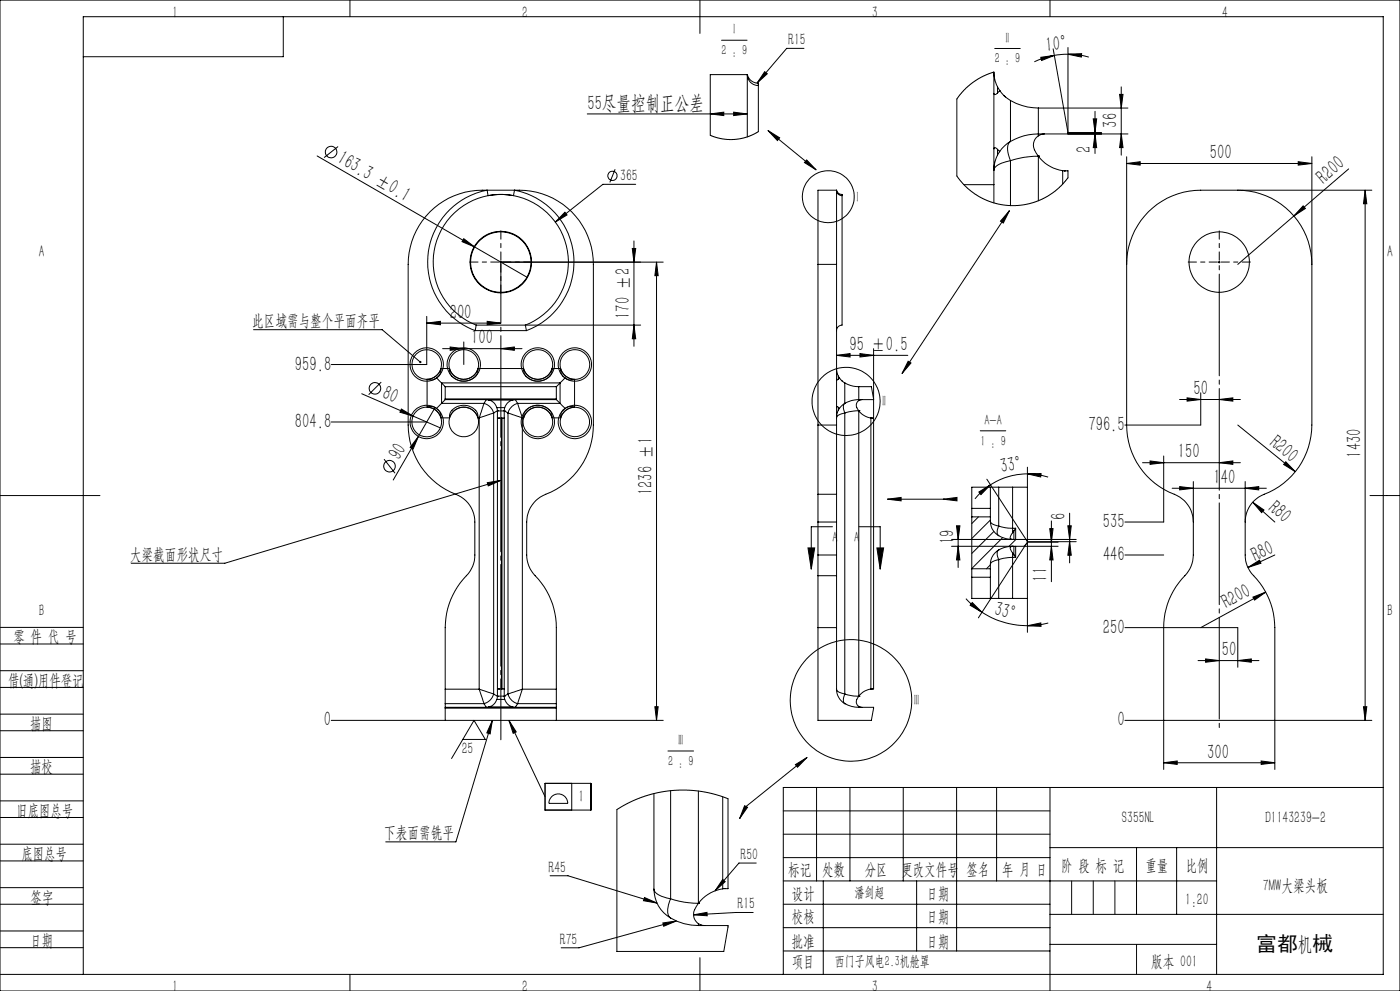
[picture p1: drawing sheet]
<svg xmlns="http://www.w3.org/2000/svg" width="420mm" height="297mm" viewBox="0 0 420 297" stroke-linecap="round" stroke-linejoin="round" font-family="sans-serif">
<g fill="none" stroke="#000" stroke-width=".3">
<path d="M0 0h420v297h-420zM85 5v12h-60M105 0v5M210 0v10M216.5 12.1h7.6M241.2 14.5h-5.2l-8.9 10.4M298.4 14.5h7.7M312.2 17.2l4.1-.6-3.8 1.5zM315 0v5M315.9 14.6l4.5 25.1h10.1M316.3 16.6l-3.4 .9-2.6 1M320.4 16.3l4.1-.2-.1 1z"/>
<path d="M320.4 16.3l-4.1 .3M320.4 16.3l2.8 .1 3.4 .7M320.4 14.2v25.9M176.2 34.1h48M213.1 34.1l4-.5v1zM220.1 33.6l4.1 .5-4.1 .5zM224.2 22.4h-11.1v18.2l3.2 1 4.1 .2 3.7-.7 3.4-1.7v-13.8M224.2 22.4a3.3 3.3 0 0 0 3.3 2.5M224.2 22.4v18.6M224.2 22.4a3.3 3.3 0 0 0 3.3 3.2M227.4 24.9l.1 .7M227.5 24.9v.7"/>
<path d="M229.4 21.5l.8 .6-3.1 2.8zM230.4 39.1l14.4 11.8M230.4 39.1l3.5 2.2-.7 .8zM298.2 21.6l-3.4 1.3-3 1.8-2.5 2.1-2.2 2.9v23.1l.4 .6 3.2 3.4 1.9 1.4 2.7 1.6 2.3 .8 2.6 .7 2.8 .3h2.4l2.7-.4 2.6-.7 2.8-1.3 2.7-1.7 2.6-2.3 1.6-1.9v-2.1h-1M298.2 21.6l.3 2.6 .8 1.9M298.2 21.6v33.7M299.3 27.9l-.9 .5-.2-.4M299.3 26.1v1.8M299.3 26.1l.6 1.1M299.9 27.1l.1 .1M299.9 27.2a9.5 9.5 0 0 0 3.2 2.9M299.9 27.2l-.6 .7"/>
<path d="M301.2 28.7l.5 .4M303.1 30.1a17.2 17.2 0 0 0 8.4 2.3M303.1 30.1v12.3M311.5 32.4h26.9M311.5 32.4v7.7M328 35.6h1l-.5 4.1zM328.5 33.4v12.6M335.9 28.3h1l-.5 4.1zM336.4 26v20.5M95.1 46.7l47.3 27.3M101.4 43.9l-4.2 3.3M146.4 58.6l.7-.1a20.3 20.3 0 0 1 7 .1"/>
<path d="M146.4 58.6l-.3-1.6a21.9 21.9 0 0 0-17.7 19.7 21.9 21.9 0 0 0 14.2 22.4M146.4 58.6a19.9 19.9 0 0 1 7.7 0M146.4 58.6a20.3 20.3 0 0 0-16.4 18.1 20.3 20.3 0 0 0 12.9 20.7M154.1 58.6l.2-1.6a21.9 21.9 0 0 1 17.8 19.7 21.9 21.9 0 0 1-14.2 22.4M154.1 58.6a20.3 20.3 0 0 1 16.4 18.1 20.3 20.3 0 0 1-12.9 20.8l.3 1.6M184.5 50.7l-1.5 4M190.7 55.2h-9.8l-14.3 11.4M242 47.9l2.8 3-3.5-2.2zM251 57a1.66 1.66 0 0 0 1.6 1.3M251 57h-5.6v22.2M251 57v22.2M251 57a1.57 1.57 0 0 0 1.6 1.6"/>
<path d="M252.6 58.3v.3M252.6 58.3h.1M252.6 58.6v38.8a1.67 1.67 0 0 0-1.6 1.7M289.2 55.3h9M298.2 55.3v5.5M298.2 44.6l.2-.4 .9 .6M299.3 46.5a10.3 10.3 0 0 0-1.1 4.5l.2-.7a6.8 6.8 0 0 1 4.7-2.1M299.3 44.8v1.7M299.9 45.3l-.6 1.2M303.1 42.4a10.4 10.4 0 0 0-3.2 3l-.6-.6M303.1 42.4a3.9 3.9 0 0 0-.4 4.4l.4 1.4M303.1 48.2v13.4"/>
<path d="M311.5 40.1a16.3 16.3 0 0 0-8.4 2.3M311.5 40.1v.6M311.5 40.7a3.5 3.5 0 0 0-.6 5.2l.6 .9M311.5 46.8h.1M311.5 46.8l-4.4 .4-4 1M311.5 46.8a10.8 10.8 0 0 0 7.3 4.3M311.5 40.1h26.9M311.5 46.8v13.4M313.3 40.1l-1.8 .6M318.8 51.1l.6 .1M318.8 51.1v4.1M319.4 51.2h.1"/>
<path d="M328.5 40.1l.5 4.1h-1zM336.4 40.1l.5 4.1h-1zM338 49l4.1-.5v1zM338 47v80.4a22.4 22.4 0 0 0 15.1 21.1 8.9 8.9 0 0 1 4.9 8M338 49h55.6M371.3 57a22.2 22.2 0 0 1 22.3 22.2M389.5 48.5l4.1 .5-4.1 .5zM393.6 47v80.4a22.4 22.4 0 0 1-15.2 21.1 8.8 8.8 0 0 0-4.8 8M404.6 50.6l-33.3 28.6M409.5 57v158.9M409.5 57l.5 4.1h-1zM411.6 57h-51.4a22.2 22.2 0 0 0-22.2 22.2"/>
<path d="M139.1 71.5l3.3 2.5-3.8-1.6zM142.4 74l15.7 9.1M150.2 78.3v.5M169.5 63.6l.6 .8-3.5 2.2zM189.7 74.5h1l-.5 4.1zM190.2 72.2v31.6M197 78.6v137.3M197 78.6l.4 4h-.9zM199 78.6h-49M245.4 79.2v48.2M245.4 79.2h5.6M251 79.2v48.2"/>
<path d="M302.8 63.1l-32.2 48.8M302.8 63.1l-1.8 3.7-.9-.5zM365.5 78.6h.5M365.8 78.3v.5M390.9 61.7l.7 .8-3.4 2.2zM76.1 98.8h38.6l11.4 9.7M128 94.8v14.5h-28.6M128 96.8h22.2M128 96.8l4.1-.5v1zM142.6 99.1h15.3M142.9 97.4l-.3 1.7M142.9 97.4h49.3"/>
<path d="M146.2 96.3l4 .5-4 .5zM190.2 97.4l.5 4.1h-1zM108.5 118l15.4 6.7M114.4 114.5l-3.8 3.8M128.1 113.7v8.3M131 113.3l1.5 1.5M131 113.3l-1.1 .5-1.8-.1M132.3 110.5l-.2 1.5-1.1 1.3M132.3 110.5a4.5 4.5 0 0 1-4.2 3.2M132.3 110.5h2.6M132.5 114.8l1.1 1.1M132.5 114.8v6.1"/>
<path d="M132.5 114.8h35.5M132.8 104.5h23.8M133.6 119.8l-1.1 1.1M133.6 115.9v3.9M133.6 119.6h33.3M133.6 119.8h33.3M133.6 115.9h33.3M134.9 110.5a3.8 3.8 0 0 0 4.2 3.7 3.8 3.8 0 0 0 4.3-3.1v-.6M134.9 110.5a4.4 4.4 0 0 0 4.2 3.2 4.4 4.4 0 0 0 4.3-3.2M135 104l4.1 .5-4.1 .5zM139.1 102.5v6.8M143.4 110.5h13.7"/>
<path d="M146.6 119.9a.77 .77 0 0 0-.8-.1 .77 .77 0 0 0-.4 .8l-.2 .3M146.6 119.9a3.3 3.3 0 0 1 2.4 2.3M146.6 119.9h7.2M150.2 104.5l4.1-.5v1zM153.8 119.9a.62 .62 0 0 1 .7-.2 .62 .62 0 0 1 .4 .6l.4 .6M153.8 119.9a3.5 3.5 0 0 0-2.4 2.3M157.1 110.5a3.9 3.9 0 0 0 4.8 3.7 3.7 3.7 0 0 0 3.7-3.1v-.6M157.1 110.5a4.5 4.5 0 0 0 4.2 3.2 4.5 4.5 0 0 0 4.3-3.2M165.6 110.5h2.6M166.9 119.8l1.1 1.1M166.9 115.9v3.9M168 114.8l-1.1 1.1"/>
<path d="M168 114.8v6.1M168.2 110.5l.2 1.6 1.1 1.2M168.2 110.5a4.5 4.5 0 0 0 4.2 3.2M169.5 113.3l1.1 .5 1.8-.1M169.5 113.3l-1.5 1.5M172.4 113.7v8.3M251 110.5l.5 2.2M251 106.5h21.3M251 106.5l4-.5v1zM251.5 113.6l-.3 .3-.2-.2M251.5 112.7v.9M251.5 112.7l.3 .6"/>
<path d="M251.8 113.2v.1M251.8 113.3l1.6 1.5M251.8 113.3l-.3 .3M252.5 114l.2 .2M253.4 114.8l1.8 .7 2.4 .4M253.4 114.8v6.1M257.6 119.8l-2.2 .2-2 .9M257.6 119.8v.2M257.6 119.8h4.5M257.6 115.9h3.8l.7 3.7M257.6 115.9v3.9M258 106l4.1 .5-4.1 .5z"/>
<path d="M258.6 119.8l-1 .2M262.1 104.5v102h-.6M272.5 108.3l.8 .5-2.7 3.1zM353.9 119.7h18.2M356.1 119.2l4.1 .5-4.1 .5zM360.2 117.7v9.7h-22.7M365.8 119.7l4.1-.5v1zM99.4 126.5h28.6M115.2 137.6l3.3 4.2M120.4 122.6l3.5 2.1-3.9-1.2zM123.9 124.7l8.2 3.5M125.5 130.8l-7.5 13.1"/>
<path d="M125.5 130.8l-1.6 3.8-.9-.5zM128.1 122l1.8-.1 1.1 .5M128.1 122a4.4 4.4 0 0 1 4.2 3.2M130.5 122.1l-5 8.7M131 122.4a2.97 2.97 0 0 1 1.3 2.8M132.3 125.2h2.6M132.5 120.9l-1.5 1.5M132.5 120.9h12.7M134.9 125.2a3.8 3.8 0 0 1 4.2-3.7 3.9 3.9 0 0 1 4.3 3.7M134.9 125.2a4.4 4.4 0 0 1 4.2-3.2 4.4 4.4 0 0 1 4.3 3.2M143.4 125.2h.4M143.8 125.2v81.3"/>
<path d="M145.2 120.9a4.1 4.1 0 0 1 2.9 2.9M145.2 120.9l-1.4 4.3M148.1 123.8l-4.3 1.4M148.1 123.8v84.2M149 122.2l.2 .9M149 122.2h2.4M149.2 125.3h.4M149.2 123.2v2.1M149.2 123.1h.1M149.2 123.1v.1M149.2 123.1l-1.1 .7M149.2 125.3v81.2"/>
<path d="M149.2 123.2h2.1M149.6 125.3h.1M149.6 125.3h1.7M150.4 125.3v81.2M150.6 125.3v81.2M151.3 123.2v2.1M151.3 123.1h.1M151.3 123.1l1.1 .7M151.3 125.3v81.2M151.4 122.2l-.1 .9M152.4 123.8l4.3 1.4M152.4 123.8v84.2"/>
<path d="M155.3 120.9l-.4 .1a4.1 4.1 0 0 0-2.5 2.8M155.3 120.9l1.4 4.3M155.3 120.9h12.7M156.7 125.2v81.3M156.7 125.2h.4M157.1 125.2a3.5 3.5 0 0 1 3.7-3.7 4 4 0 0 1 4.8 3.7M157.1 125.2a4.4 4.4 0 0 1 4.3-3.2 4.4 4.4 0 0 1 4.2 3.2M165.6 125.2h2.6M168 120.9l1.5 1.5M169.5 122.4a2.8 2.8 0 0 0-1.3 2.8M172.4 122l-1.8-.1-1.1 .5M172.4 122a4.4 4.4 0 0 0-4.2 3.2"/>
<path d="M245.4 127.4v20.7M245.4 127.4h5.6M251 127.4v20.7M251 122l.1-.2 .4 .3M251.5 122.9l-.5 2.3 .6-.8 1.8-.6M251.5 122.1v.8M251.5 122.1l.3 .3M251.8 122.4l-.3 .5M251.8 122.4h.1M253.4 120.9l-1.6 1.5M253.4 120.9a2.53 2.53 0 0 0 0 2.9M253.4 123.8v84.2"/>
<path d="M257.6 120a1.89 1.89 0 0 0 0 3.1M257.6 123.1h.1M257.6 123.1l-2.9 .3-1.3 .4M257.6 123.2a5.8 5.8 0 0 0 3.7 2.1M257.6 123.1v.1M257.6 123.1v85.6M261.3 125.3h.2M261.3 125.3v81.2M261.5 125.3h.1M261.5 125.3h.6M294.1 129.1h7.6M342.8 138.7h29.3"/>
<path d="M345 138.1l4.1 .6-4.1 .5zM349.1 136.7v19.8h-11.6M365.8 138.7l4.1-.6v1.1zM371.3 127.4l17.3 14M385.7 138.4l2.9 3-3.5-2.2zM0 148.5h30M146.2 144.7l4-.7-3.7 1.6zM150.2 144l-82.7 24.8h-28.1M245.4 148.1v8.4M245.4 156.5h5.6M245.4 148.1h5.6M245.4 156.5v9.8"/>
<path d="M249.7 157.9h-6.3v12.7M251 148.1v8.4M251 156.5v9.8M257.7 157.9h6.4v12.7M266.2 149.6h17.1M266.2 149.6l4.1-.5v1zM283 149.6l4.1-.5v1zM286.9 157.6h1.1l-.6 4.1zM287.4 158.6v11.5M291.5 152.4v2.5M291.5 154.9v15.6M291.5 154.9h5.6"/>
<path d="M291.5 152.4h5.6M293.5 154.9l-2 2M293.7 147.5l3.4-2.2-2.8 2.9zM296.1 143.6l12.1 18.7h14.7M297.1 156.2a4.9 4.9 0 0 0 2.5 4.3M297.1 152.4v2.5M297.1 146v6.4M297.1 146h-5.6v6.4M297.1 156.2l.7 .9 1.8 .6M297.1 146h2.5M297.1 154.9v1.3M297.1 155.9l-5.6 5.5"/>
<path d="M297.1 145.3l-2.7 2.2-1.9 2M298.2 159.3l-6.7 6.6M299.6 157.7l-.3 .9a1.73 1.73 0 0 0 .3 1.9M299.6 157.7l2.1 .5 2.1 .1M299.6 146h4.2M299.6 146v11.7M303.8 158.3v1.4M303.8 159.7l-.2 .2a1.02 1.02 0 0 0-.1 1.7l.3 .1M303.8 146h4.4M303.8 146v12.3M303.8 158.3h.9M304.2 159.1l-.4 .6"/>
<path d="M304.2 159.1v2.6M304.7 158.3l-.5 .8M304.7 158.3v3.4M308.2 142l4.1-.1-.1 1zM308.2 142a20.5 20.5 0 0 0-11.1 3.3M308.2 142l3.5 .3 2.7 .7M308.2 140v49.5M314.9 158.4h1l-.5 4.1zM315.4 156.1v18.2M320.4 157.6h1l-.5 4.1zM320.9 153.8v14.9M351.6 146.3h28.3"/>
<path d="M353.9 145.8l4.1 .5-4.1 .5zM358 144.3v22a9.6 9.6 0 0 1-3.5 7.3 22 22 0 0 0-5.4 14.5v42.5M373.6 146.3l4-.5v1zM373.6 144.3v22a9.4 9.4 0 0 0 3.4 7.3 22.3 22.3 0 0 1 5.4 14.5v42.5M375.8 150.5l6.6 6M375.8 150.5l3.4 2.4-.7 .7zM411 148.5h9M242.4 164.2h2l-1 6.4zM245.4 172.5v15.6M245.4 166.3v6.2M245.4 166.3h5.6M245.4 172.5h5.6"/>
<path d="M251 172.5v15.6M251 166.3v6.2M263.1 164.2h2l-1 6.4zM285.5 163.7h31.9M287.4 163.7l.6 4.1h-1.1zM289.8 179.4l2.3 2.2 2.5 1.9M291.5 170.5v2.5M291.5 173v6.3h5.6M291.5 170.5h5.6M291.5 173h5.6M297.1 170.5v2.5M297.1 173v6.3"/>
<path d="M297.1 179.3h2.5M297.1 169.2v1.3M297.1 169.3l-1.2 1.2M299.6 164.8a4.9 4.9 0 0 0-2.5 4.4M299.6 160.5l2.3 1 1.9 .2M299.6 167.7a2.64 2.64 0 0 0-2.5 1.5M299.6 164.8a2.33 2.33 0 0 0 0 2.9M299.6 179.3h4.2M299.6 167.7v11.6M300.8 161.1l-9.3 9.3M303.8 163.7l-2.5 .4-1.7 .7M303.8 167l-3 .4-1.2 .3"/>
<path d="M303.8 163.7a.75 .75 0 0 0-.8 .6 .75 .75 0 0 0 .4 .8l.4 .6M303.8 165.7v1.3M303.8 163.7h.1M303.8 161.7h.1M303.8 179.3h4.4M303.8 165.7l.4 .6M303.8 167v12.3M303.8 167h.9M304.2 166.3l.5 .7M304.2 163.7v2.6M304.7 163.7v3.3M304.8 161.7l-2.2 2.1"/>
<path d="M307.9 163.1l-.7 .6M315.4 163.7l.5 4.1h-1zM317.4 162.5h-9.2l-14.7 22.7M320.9 162.3l.5 4.1h-1zM322.9 161.7h-37.4M337.5 166.3h11.6M374.4 170.1l3.5-2.2 .4 .9zM375.9 179l3.8-1.6-3.3 2.4zM379.7 177.4l-19.5 10.7M382.4 166.3l-8 3.8M0 193h25M0 188h25"/>
<path d="M245.4 188.1v27.8h16l.7-3.9h-4.5M245.4 188.1h5.6M251 188.1v18.4M291.7 180.6l2.9 2.9-3.6-2.1zM294.6 183.5a25.5 25.5 0 0 0 13.6 4M308.2 187.5l4-.8 .1 1zM314.5 186.7l-3.1 .6-3.2 .2M337.5 188.1h33.8v11.9M359.4 198h18.3M361.7 197.5l4.1 .5-4.1 .5zM371.3 198l4.1-.5v1zM0 206h25"/>
<path d="M0 201h25M0 219h25M0 214h25M99.4 215.9h99.6M133.6 210.9v1.1M133.6 206.5v4.4M133.6 206.5v-18.4a22.6 22.6 0 0 1 6.9-16.2l1.3-2.2 .5-1.6 .2-11.6a9.3 9.3 0 0 0-7.3-9 22.2 22.2 0 0 1-12.8-20.1v-48.2a22.2 22.2 0 0 1 22.3-22.2h11.1a22.2 22.2 0 0 1 22.2 22.2v48.2a22.4 22.4 0 0 1-15.1 21.1 8.9 8.9 0 0 0-4.9 8v9.8a9.6 9.6 0 0 0 3.5 7.3 22.5 22.5 0 0 1 5.4 14.5v18.4M133.6 212.2h33.3M133.6 212v3.9M133.6 212h33.3M133.6 210.9h11.6M133.6 206.5h10.2"/>
<path d="M143.8 206.5l1.4 4.4M143.8 206.5l4.3 1.5M145.2 210.9l.2 .3a.8 .8 0 0 0 1.2 .7M146.6 211.9h7.2M147.7 215.9l-10.9 36.4h-21.1M147.7 215.9l-.7 4.1-.9-.4zM148.1 208a4.1 4.1 0 0 1-2.9 2.9M148.1 208l1.1 .7M149 209.6a3.5 3.5 0 0 1-2.4 2.3M149 209.6h2.4M149.2 206.5v2.1M149.2 208.7l-.2 .9"/>
<path d="M149.2 208.7h.1M149.2 208.6v.1M149.2 208.6h2.1M149.6 206.5h-.4M149.6 206.5h.1M149.6 206.5h1.7M151.3 206.5v2.1M151.3 208.7h.1M151.3 208.7l.1 .9M151.4 209.6l.3 .5a3.2 3.2 0 0 0 2.1 1.8M152.4 208a4.1 4.1 0 0 0 2.9 2.9M152.4 208l-1.1 .7"/>
<path d="M152.7 215.9l10.8 22.9M152.7 215.9l2.2 3.5-.9 .4zM155.3 210.9l-.7 1.1-.8-.1M155.3 210.9h11.6M156.7 206.5l-1.4 4.4M156.7 206.5l-4.3 1.5M156.7 206.5h10.2M166.9 210.9v1.1M166.9 206.5v4.4M166.9 212v3.9M196.5 211.8h.9l-.4 4.1zM251 206.5a5.1 5.1 0 0 0 2.4 4.4"/>
<path d="M251 206.5l.6 .9 1.8 .6M253.4 210.9h.1M253.4 210.9a8.6 8.6 0 0 0 4.2 1.1M253.4 208l-.3 .9a1.81 1.81 0 0 0 .3 2M253.4 208l2 .5 2.2 .2M257.6 212h.1M257.6 208.7h.1M257.6 208.7a1.85 1.85 0 0 0 0 3M257.6 211.7v.3M257.6 211.7l1 .3M257.6 208.6v.1M261.3 206.5a5.4 5.4 0 0 0-3.7 2.1"/>
<path d="M261.5 206.5h.1M261.5 206.5h-.2M409 211.8h1l-.5 4.1zM411.6 215.9h-74.1M0 232h25M0 227h25M138.9 221.6h6.7l-3.4-5.7-6.7 11.4M163.5 234.8h13.7v8h-13.7zM165.5 238.8a2.84 2.84 0 0 1 3-.6 2.84 2.84 0 0 1 1.8 2.6h-5.6l.1-1zM171.5 234.8v8M196.2 237.8v28.7M200.4 225.1h7.7"/>
<path d="M201.2 237v32.4M209.5 237.1v33.6M216.8 238.8v27.6M238.6 229.2l3.5-2.2-2.8 2.9zM242.1 227l-18.3 14.7-1.9 3.6M245 236v28M255 236v28M271 236v28M287 236v49M299 236v28M315 236v61M349.1 228.6l4.1-.5v1z"/>
<path d="M349.1 228.6h33.3M365 236v56M378.4 228.1l4 .5-4 .5zM415 236h-180v56M0 245h25M0 240h25M0 258h25M0 253h25M223.4 241.5l.9 .4-2.4 3.4zM226.9 258.7h-5.2l-7.2 8.3M235 257h80M235 243h80"/>
<path d="M235 250h80M315 254h100M341 254v20M353 254v20M0 271h25M0 266h25M0 279h25M165 262.5h5.4l26.7 8.1M193.4 269l3.7 1.6-4.1-.7zM196.2 266.5a9.9 9.9 0 0 0 5 8.6M196.2 266.5v.2a3.3 3.3 0 0 0 2.9 2.1l2.1 .6M198.9 276.6l4-.6-3.8 1.6z"/>
<path d="M201.2 275.1a16.3 16.3 0 0 0 8.3 2.3M201.2 269.4a5.7 5.7 0 0 0-.3 5.6l.3 .1M201.2 269.4l4 1 4.3 .3M202.9 276l-29.2 8.1h-5.4M208.1 274.2l4-.8 .1 1.1zM209.5 270.7h.1M209.5 270.7a4.2 4.2 0 0 0-1 5l1 1.1M209.5 276.8v.6M209.5 276.8l1.9 .6M216.8 266.4a11.1 11.1 0 0 0-7.3 4.3M216.8 263.6l.8 .6-3.1 2.8zM217.4 266.3h1v-26.9l-4.2-1.4-3.9-.8-4.2-.4-4.6 .1-4.4 .7-4.6 1.3-3.5 1.5-3.9 2.2v42.5h32l1.3-7.7h-8.9"/>
<path d="M217.4 266.3h.1M217.4 266.3l-.6 .1M226 273.5h-5.2l-12.7 .7M235 271h80M235 264h130M235 278h80M247 264v28M275 264v21M315 274h100M0 284h25M0 292h415v-287h-390v287M105 292v5"/>
<path d="M210 287v10M235 285h80M315 283h50"/>
<circle cx="99.3" cy="45.6" r="1.73"/>
<circle cx="183.7" cy="52.7" r="1.39"/>
<circle cx="248.5" cy="58.9" r="7.8"/>
<circle cx="150.2" cy="78.6" r="9.2"/>
<circle cx="150.3" cy="78.5" r="9.1"/>
<circle cx="365.8" cy="78.5" r="9"/>
<circle cx="112.5" cy="116.4" r="1.74"/>
<circle cx="128" cy="109.2" r="5"/>
<circle cx="128" cy="109.2" r="4.4"/>
<circle cx="139.1" cy="109.2" r="5"/>
<circle cx="139.1" cy="109.2" r="4.4"/>
<circle cx="161.3" cy="109.2" r="5"/>
<circle cx="161.4" cy="109.2" r="4.4"/>
<circle cx="172.5" cy="109.2" r="5"/>
<circle cx="172.5" cy="109.2" r="4.4"/>
<circle cx="116.9" cy="139.7" r="1.74"/>
<circle cx="128" cy="126.5" r="5"/>
<circle cx="128" cy="126.5" r="4.4"/>
<circle cx="139.1" cy="126.5" r="4.4"/>
<circle cx="161.3" cy="126.5" r="5"/>
<circle cx="161.4" cy="126.5" r="4.4"/>
<circle cx="172.5" cy="126.5" r="5"/>
<circle cx="172.5" cy="126.5" r="4.4"/>
<circle cx="253.8" cy="120.3" r="10.2"/>
<circle cx="255.3" cy="209.9" r="18.2"/>
</g>
<path d="M321.5 264v10M328 264v10M334.5 264v10M341 283v9" fill="none" stroke="#0a0605" stroke-width=".3"/>
<path d="M149.7 78.5h-8.8M150.3 78v-8.8M150.3 79.1v8.8M150.8 78.5h8.8M365.2 78.5h-8.8M365.8 78v-8.8M366.3 78.5h8.8" fill="none" stroke="#000" stroke-width=".3" stroke-dasharray="30.5 1.3 1.3 1.3" stroke-dashoffset="28"/>
<path d="M365.8 79.1v139.5" fill="none" stroke="#000" stroke-width=".3" stroke-dasharray="30.5 1.3 1.3 1.3" stroke-dashoffset="-3.1"/>
<path d="M150.3 78.5v143.2" fill="none" stroke="#000" stroke-width=".3" stroke-dasharray="30.5 1.3 1.3 1.3" stroke-dashoffset="12.2"/>
<g fill="#000">
<path d="M139.1 71.5l3.3 2.5-3.8-1.6zM390.9 61.7l.7 .8-3.4 2.2zM120.4 122.6l3.5 2.1-3.9-1.2zM125.5 130.8l-1.6 3.8-.9-.5zM375.8 150.5l3.4 2.4-.7 .7zM385.7 138.4l2.9 3-3.5-2.2zM374.4 170.1l3.5-2.2 .4 .9zM375.9 179l3.8-1.6-3.3 2.4zM152.7 215.9l2.2 3.5-.9 .4z"/>
<path d="M320.4 16.3l4.1-.2-.1 1zM312.2 17.2l4.1-.6-3.8 1.5z"/>
<path d="M220.1 33.6l4.1 .5-4.1 .5zM213.1 34.1l4-.5v1z"/>
<path d="M336.4 40.1l.5 4.1h-1zM335.9 28.3h1l-.5 4.1zM328.5 40.1l.5 4.1h-1zM328 35.6h1l-.5 4.1z"/>
<path d="M338 49l4.1-.5v1zM389.5 48.5l4.1 .5-4.1 .5z"/>
<path d="M409.5 57l.5 4.1h-1zM409 211.8h1l-.5 4.1z"/>
<path d="M169.5 63.6l.6 .8-3.5 2.2zM125.9 108.3l-.1 .4 .5 .1-.2-.3 .3 .2v-.4zM146.2 144.7l4-.7-3.7 1.6zM147.7 215.9l-.7 4.1-1-.4zM229.4 21.5l.8 .6-3.1 2.8zM208.1 274.2l4-.8 .1 1.1zM216.8 263.6l.8 .6-3.1 2.8zM193.4 269l3.7 1.6-4.1-.7zM198.9 276.6l4-.6-3.8 1.6z"/>
<path d="M189.7 74.5h1l-.5 4.1zM190.2 97.4l.5 4.1h-1z"/>
<path d="M135 104l4.1 .5-4.1 .5zM150.2 104.5l4.1-.5v1zM128 96.8l4.1-.5v1zM146.2 96.3l4 .5-4 .5z"/>
<path d="M251 106.5l4-.5v1zM258 106l4.1 .5-4.1 .5z"/>
<path d="M356.1 119.2l4.1 .5-4.1 .5zM365.8 119.7l4.1-.5v1zM345 138.1l4.1 .6-4.1 .5zM365.8 138.7l4.1-.6v1.1z"/>
<path d="M308.2 142l4.1-.1-.1 1zM293.7 147.5l3.4-2.2-2.8 2.9z"/>
<path d="M353.9 145.8l4.1 .5-4.1 .5zM373.6 146.3l4-.5v1z"/>
<path d="M263.1 164.2h2l-1 6.4zM242.4 164.2h2l-1 6.4z"/>
<path d="M287.4 163.7l.6 4.1h-1.1zM286.9 157.6h1.1l-.6 4.1z"/>
<path d="M314.9 158.4h1l-.5 4.1zM315.4 163.7l.5 4.1h-1z"/>
<path d="M320.4 157.6h1l-.5 4.1zM320.9 162.3l.5 4.1h-1z"/>
<path d="M291.7 180.6l2.9 2.9-3.6-2.1zM308.2 187.5l4-.8 .1 1z"/>
<path d="M371.3 198l4.1-.5v1zM361.7 197.5l4.1 .5-4.1 .5z"/>
<path d="M196.5 211.8h.9l-.4 4.1zM197 78.6l.4 4h-.9z"/>
<path d="M349.1 228.6l4.1-.5v1zM378.4 228.1l4 .5-4 .5z"/>
<path d="M223.4 241.5l.9 .4-2.4 3.4zM238.6 229.2l3.5-2.2-2.8 2.9zM283 149.6l4.1-.5v1zM266.2 149.6l4.1-.5v1zM272.5 108.3l.8 .5-2.7 3.1zM302.8 63.1l-1.8 3.7-.9-.5zM242 47.9l2.8 3-3.5-2.2zM230.4 39.1l3.5 2.2-.7 .8z"/>
</g>
<g font-size="6.3">
<text x="313.9" y="15.5" transform="rotate(-5 313.9 15.5)">10°</text>
<text x="176.2" y="32.9">55尽量控制正公差</text>
<text x="335.2" y="38.2" transform="rotate(-90 335.2 38.2)">36</text>
<text x="327.3" y="46" transform="rotate(-90 327.3 46)">2</text>
<text x="363" y="47.7">500</text>
<text x="100.9" y="48.6" transform="rotate(30 100.9 48.6)">163.3 ±0.1</text>
<text x="397.2" y="55.4" transform="rotate(-41 397.2 55.4)">R200</text>
<text x="134.9" y="95.5">200</text>
<text x="189" y="95.6" transform="rotate(-90 189 95.6)">170 ±2</text>
<text x="141.3" y="103.2">100</text>
<text x="254.8" y="105.2">95 ±0.5</text>
<text x="88.4" y="111.1">959.8</text>
<text x="114.4" y="119.2" transform="rotate(23 114.4 119.2)">80</text>
<text x="358" y="118.5">50</text>
<text x="88.4" y="128.3">804.8</text>
<text x="326.5" y="129.2">796.5</text>
<text x="353.4" y="137.4">150</text>
<text x="380.6" y="133.3" transform="rotate(39 380.6 133.3)">R200</text>
<text x="408.3" y="137.2" transform="rotate(-90 408.3 137.2)">1430</text>
<text x="119.9" y="138.2" transform="rotate(-60 119.9 138.2)">90</text>
<text x="300.5" y="141.7" transform="rotate(-9 300.5 141.7)">33°</text>
<text x="195.7" y="148.4" transform="rotate(-90 195.7 148.4)">1236 ±1</text>
<text x="364" y="145.1">140</text>
<text x="319.6" y="156" transform="rotate(-90 319.6 156)">6</text>
<text x="380.2" y="152.7" transform="rotate(42 380.2 152.7)">R80</text>
<text x="330.9" y="158.3">535</text>
<text x="286.2" y="163" transform="rotate(-90 286.2 163)">19</text>
<text x="330.9" y="168.2">446</text>
<text x="376.6" y="168.4" transform="rotate(-25 376.6 168.4)">R80</text>
<text x="314.2" y="174.3" transform="rotate(-90 314.2 174.3)">11</text>
<text x="298" y="184.4" transform="rotate(15 298 184.4)">33°</text>
<text x="367.9" y="182.5" transform="rotate(-29 367.9 182.5)">R200</text>
<text x="330.9" y="189.9">250</text>
<text x="366.6" y="196.7">50</text>
<text x="97.2" y="217.7">0</text>
<text x="335.3" y="217.7">0</text>
<text x="362.1" y="227.3">300</text>
<text x="376.9" y="284.9">富都机械</text>
</g>
<g font-size="5">
<text x="51.7" y="5.3">1</text>
<text x="156.7" y="5.3">2</text>
<text x="261.7" y="5.3">3</text>
<text x="366.6" y="5.3">4</text>
<text x="236.5" y="13.4">R15</text>
<text x="186" y="54.2">365</text>
<text x="11.6" y="77">A</text>
<text x="416.1" y="77">A</text>
<text x="75.6" y="97.7">此区域需与整个平面齐平</text>
<text x="39" y="167.8">大梁截面形状尺寸</text>
<text x="11.7" y="184.8">B</text>
<text x="416.2" y="184.8">B</text>
<text x="4" y="192.4">零 件 代 号</text>
<text x="2.5" y="205.5">借(通)用件登记</text>
<text x="9.1" y="218.5">描图</text>
<text x="138.5" y="226">25</text>
<text x="9.1" y="231.5">描校</text>
<text x="5" y="244.5">旧底图总号</text>
<text x="173.5" y="240.2">1</text>
<text x="115.2" y="251.3">下表面需铣平</text>
<text x="336.6" y="246.5">S355NL</text>
<text x="379.5" y="246.5">D1143239-2</text>
<text x="6.5" y="257.5">底图总号</text>
<text x="222.2" y="257.7">R50</text>
<text x="164.6" y="261.5">R45</text>
<text x="236.5" y="262.3">标记</text>
<text x="246.6" y="262.3">处数</text>
<text x="259.4" y="262.3">分区</text>
<text x="270.4" y="262.3">更改文件号</text>
<text x="289.9" y="262.3">签名</text>
<text x="300.7" y="262.3">年 月 日</text>
<text x="318.3" y="261">阶 段 标 记</text>
<text x="343.6" y="261">重量</text>
<text x="355.7" y="261">比例</text>
<text x="237.6" y="269.3">设计</text>
<text x="278.1" y="269.3">日期</text>
<text x="378.9" y="266.9">7MW大梁头板</text>
<text x="9.2" y="270.5">签字</text>
<text x="221.3" y="272.5">R15</text>
<text x="355.6" y="271.1">1:20</text>
<text x="237.6" y="276.4">校核</text>
<text x="278.1" y="276.4">日期</text>
<text x="9.2" y="283.6">日期</text>
<text x="168" y="283.1">R75</text>
<text x="237.5" y="283.7">批准</text>
<text x="278.1" y="283.7">日期</text>
<text x="237.6" y="289.8">项目</text>
<text x="345.3" y="289.8">版本 001</text>
<text x="51.7" y="297.3">1</text>
<text x="156.7" y="297.3">2</text>
<text x="261.7" y="297.3">3</text>
<text x="362" y="297.2">4</text>
</g>
<g font-size="4.4">
<text x="220.1" y="10.3">I</text>
<text x="216.5" y="16.5">2 : 9</text>
<text x="301.8" y="12.8">II</text>
<text x="298.4" y="19">2 : 9</text>
<text x="257" y="60.4">I</text>
<text x="264.8" y="121.7">II</text>
<text x="295.3" y="127.4">A-A</text>
<text x="294.1" y="133.6">1 : 9</text>
<text x="249.8" y="162.3">A</text>
<text x="256.2" y="162.3">A</text>
<text x="274.3" y="211.4">III</text>
<text x="203.5" y="223.3">III</text>
<text x="200.4" y="229.5">2 : 9</text>
<text x="256.4" y="268.9">潘剑超</text>
<text x="250.5" y="289.5">西门子风电2.3机舱罩</text>
</g>
</svg>
